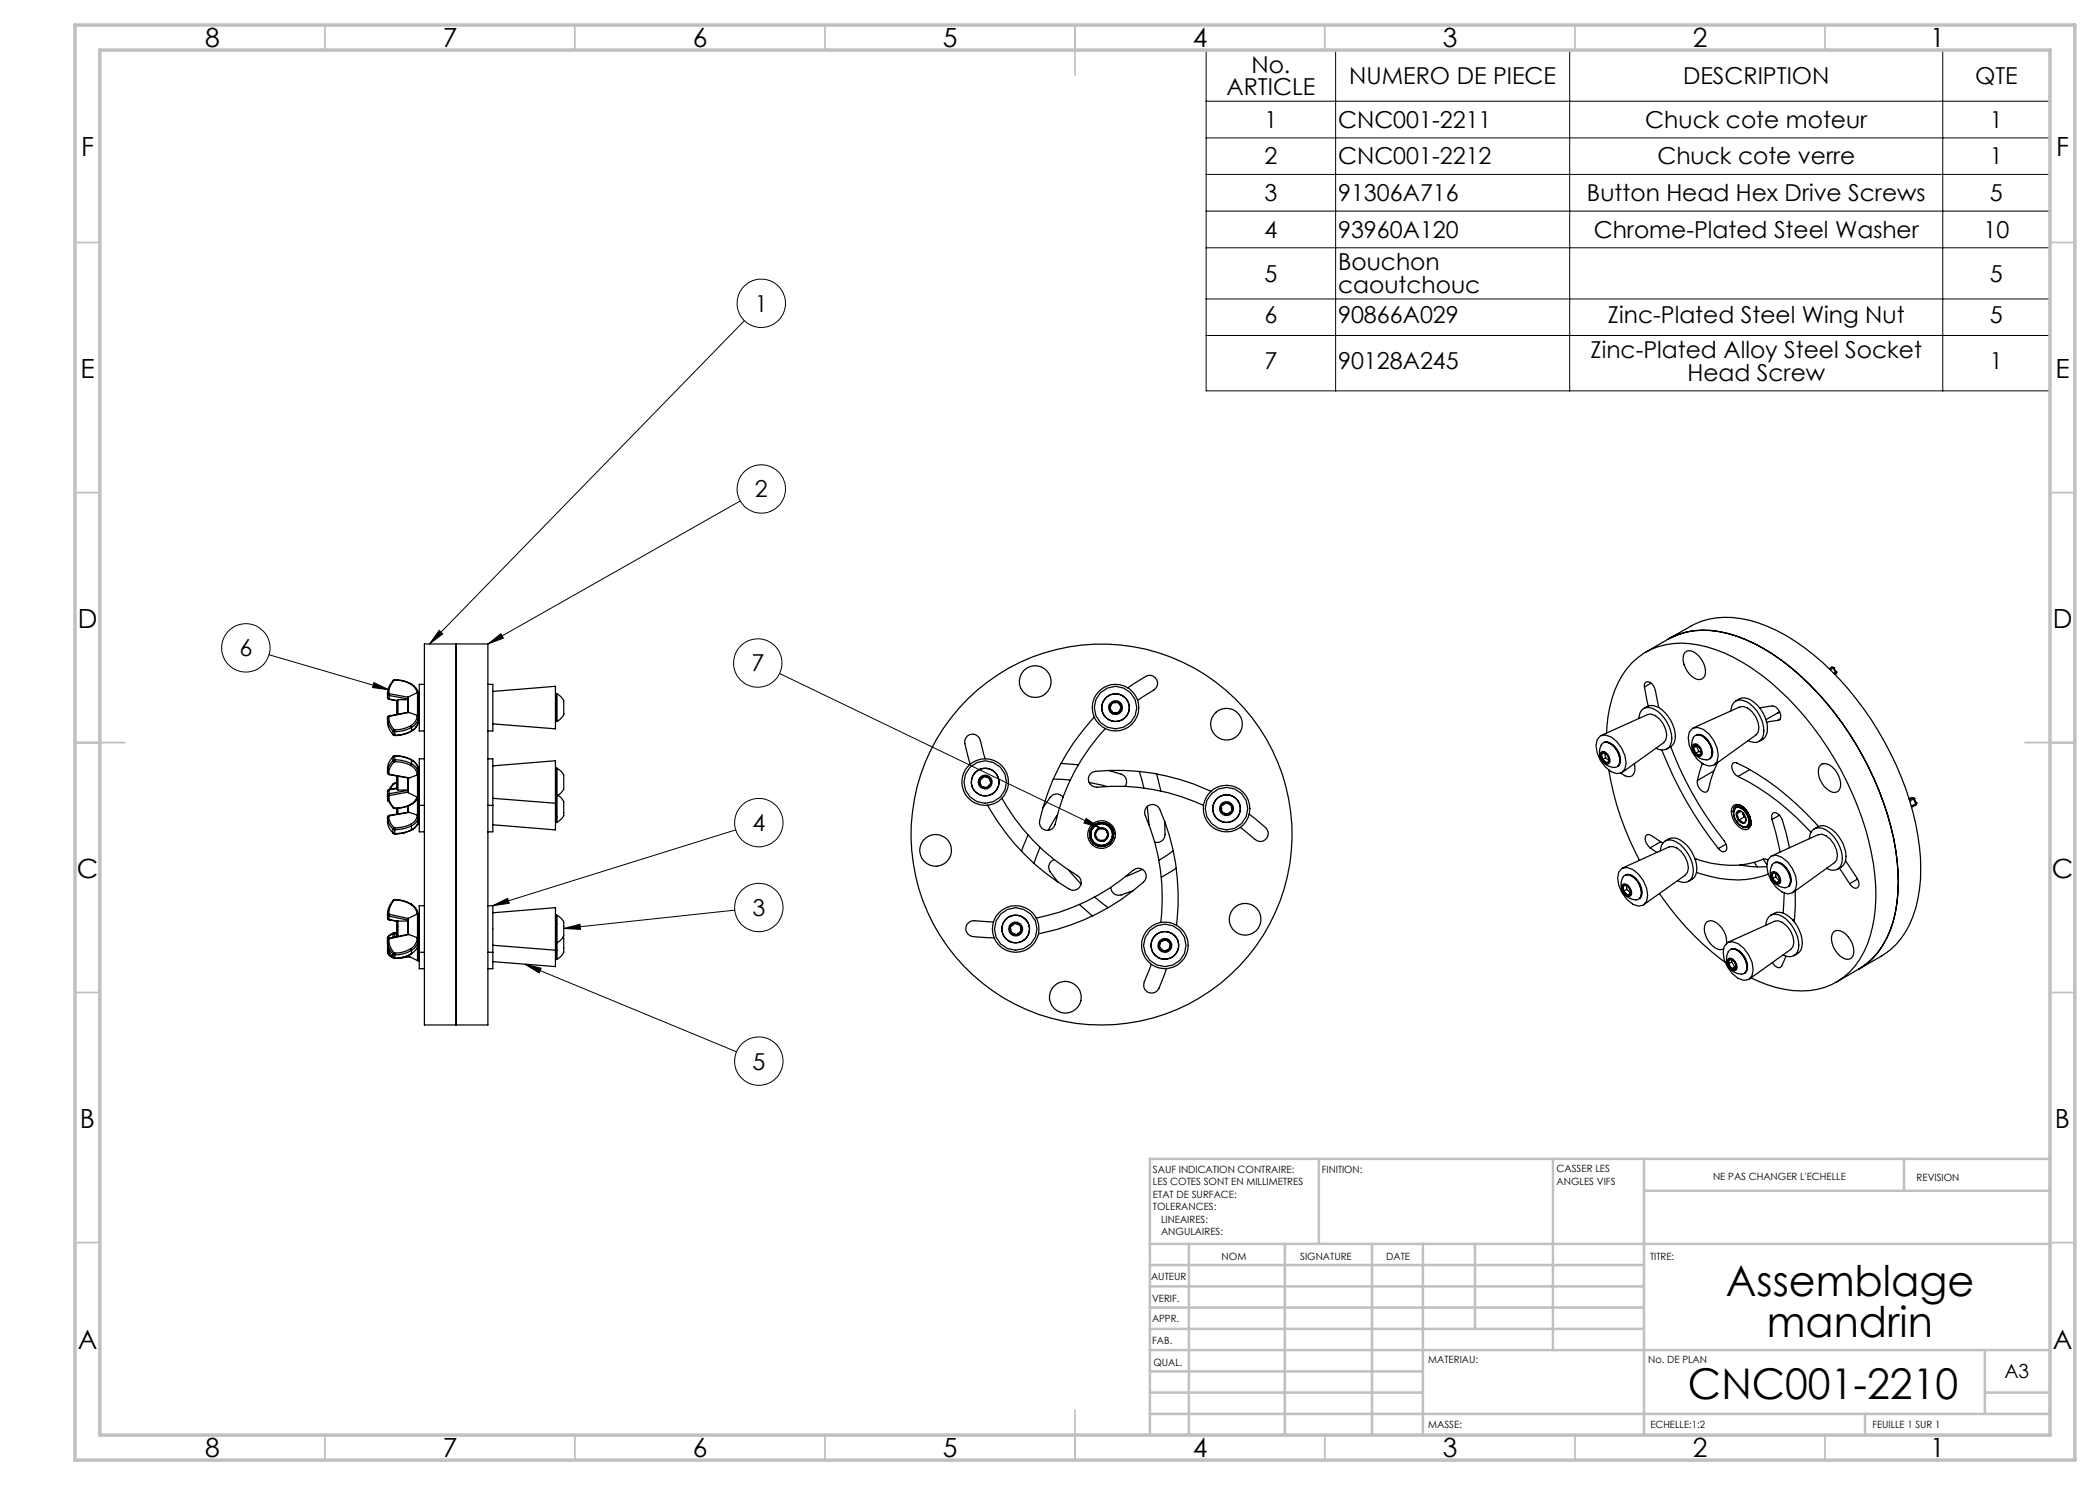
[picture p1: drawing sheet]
<svg xmlns="http://www.w3.org/2000/svg" width="420mm" height="297mm" viewBox="0 0 420 297" stroke-linecap="round" stroke-linejoin="round" font-family="sans-serif">
<g fill="none" stroke="#000" stroke-width=".25">
<path d="M77.5 139.5l.1 .2 .2 .2M77.5 138.8l.3 .3M77.5 139.5l.3 .3M77.5 138.8v.7M77.8 138.6l.1 .1M77.8 138.6l-.3 .2M77.8 139.8v.1M77.8 139.9l1.6 .3M77.8 139.1l3.8 .7M77.8 139.1v.7M77.8 139.8l1.6 .3M77.9 138.7l-.1 .4"/>
<path d="M77.9 138.7l3.7 .7M78.6 136.1a3.8 3.8 0 0 0-1.1 2.7M78.6 136.1h.2M78.8 136.1a3.8 3.8 0 0 0-1 2.5M79 136a6.4 6.4 0 0 1 3.3 .8M79 136l-.4 .1M79 136l-.2 .1M79 136a6.6 6.6 0 0 1 3.2 .8M79 136h.1M79.6 139.9a1.04 1.04 0 0 0-.3 1.1l.1 1.9M79.6 139.9v2.9M79.6 139.9h2"/>
<path d="M81.6 139.4v3.1M81.6 139.4v3M82.2 136.8a2.5 2.5 0 0 1 1.2 1.7M82.3 136.8l.9 .8 .4 .9M82.3 136.8h-.1M83.5 138.5v4.6M83.5 138.5l-1.9 .9M83.7 138.5v6.1M83.7 138.5h-.2M83.7 138.5l.2 .1M84.9 136.9h-1v9.3h1M84.9 128.8h12.7v76.2h-12.7z"/>
<path d="M91.2 128.8v76.2zM97.6 136.9h1v9.3h-1M98.6 138.3l12.5-1v8.5l-12.5-1M111.3 138.7l.1 .1M111.3 138.7v5.6M111.3 138.7l-.1 .1v5.5h.1M111.4 138.8a2.3 2.3 0 0 1 1.3 2.7v.5a2.09 2.09 0 0 1-1.3 2.3M111.4 138.8v5.5M225.6 137.6l3.5-2.3a1.59 1.59 0 0 1 2.2 .6 1.59 1.59 0 0 1-.6 2.1l-3.2 2.1M328.9 137.4l.7 3.8M328.9 137.4l.1-.8a.88 .88 0 0 1 1.3 .1l.4 .5a12.6 12.6 0 0 1 1.1 4.3M330.2 136.6l-1.3 .8"/>
<path d="M333.7 127.8a15.8 15.8 0 0 1 12.1-1.1 39.9 39.9 0 0 1 18 12.1 62.9 62.9 0 0 1 15.4 31.4 31.5 31.5 0 0 1-1.2 16 14.7 14.7 0 0 1-6.2 7.6M333.7 127.8a16 16 0 0 1 13.5-.6 42.6 42.6 0 0 1 17.9 13.2 61.8 61.8 0 0 1 14.3 31.6 28.9 28.9 0 0 1-2 15.5 14.1 14.1 0 0 1-5.6 6.3M333.7 127.8a23 23 0 0 1 9.5-4.2 22.8 22.8 0 0 1 14 3.5 56.5 56.5 0 0 1 20.9 23.6 52.2 52.2 0 0 1 6 25.2 20.8 20.8 0 0 1-4.9 13 26.9 26.9 0 0 1-7.4 4.9M333.7 127.8l-4.5 2.6M336.9 130.6a1.53 1.53 0 0 1 2.4 .1 4.6 4.6 0 0 1 1.7 4.4 1.29 1.29 0 0 1-2.1 .6 4.7 4.7 0 0 1-2.2-4.7zM366.4 133.5h.3M366.4 133.5l-.5 .2M366.4 133.5l.2 .1M366.6 133.6l-.6 .3M366.6 133.6l.5 .9M366.7 133.5h.1M366.7 133.5l-.1 .1"/>
<path d="M366.7 133.5l.6 .9M367.1 134.5v.3M367.1 134.8l-.1 .1M367.1 134.5l-.3 .2M367.2 134.8h-.1M367.2 134.8l-.2 .1M367.3 134.4l-.1 .4M367.3 134.4h.1M367.3 134.4l-.2 .1M77.5 154.5l.1 .3 .2 .1M77.5 143.6a3.8 3.8 0 0 0 1.1 2.6M77.5 143.6a3.9 3.9 0 0 0 1.1 3.3"/>
<path d="M77.5 154.5l.3 .3M77.5 159l.3 .2M77.5 159a3.8 3.8 0 0 0 1.1 2.6M77.5 159.1v1M77.5 159.2h.1M77.5 158.3v.7M77.8 143.4a3.8 3.8 0 0 0 1 2.5M77.8 143.4l-.3 .2M77.8 154.8l.1 .1M77.8 159.2a3.5 3.5 0 0 0 1 2.4M77.8 143.2l-.2 .1-.1 .3M77.8 157.9l-.3 .4"/>
<path d="M77.8 158.7l.1 .4M77.8 158.7l-.3 .3M77.8 158l-.3 .3M77.8 143.2l.1 .1M77.8 157.9v.1M77.8 154.9l3.8 .7M77.8 158v.7M77.9 143.3l-.1 .1M77.9 159.1l-.1 .1M77.9 154.9h-.1M77.9 154.9l3.9 .7M78.6 146.9l.4 .2"/>
<path d="M78.6 146.2l.4 .1M78.6 146.9l.4 .1M78.6 152.1l.2 .3M78.6 152.1a3.7 3.7 0 0 0-1.1 2.4M78.6 151.3a3.7 3.7 0 0 0-1.1 3.2M78.6 146.2v.7M78.6 151.3v.8M78.7 156.7l-.9 1.2M78.7 156.7h.1M78.8 145.9l.2 .1M78.8 145.9l-.2 .3M78.8 152.4a3.5 3.5 0 0 0-1 2.4"/>
<path d="M78.8 156.7l-.8 1.2M79 151.1l-.4 .2M79 151.1a6.9 6.9 0 0 1 3.3 .8M79 156.6l-.3 .1M79 146v.3M79 152l-.4 .1M79 152v.3M79 152.3l-.2 .1M79 152a6.9 6.9 0 0 1 3.3 .8M79 152.3a7.2 7.2 0 0 1 3.2 .8M79 151.2l-.4 .1M79 151.2a6.9 6.9 0 0 1 3.3 .8"/>
<path d="M79 156.7h-.2M79 147v.1M79 151.1v.1M79 156.6v.1M79 156.6h.3M79 146.3v.7M79 151.2v.8M79 156.7h.3M79.3 155.2v1.7a1.04 1.04 0 0 0 .3 1.1M79.3 157.6l-1.5 .3M79.3 157.7l-1.5 .3M79.6 155.3v2.7"/>
<path d="M79.6 158h2M81.6 155.6v2.9M81.6 158.1l-3.8 .6M81.6 158.4l-3.7 .7M81.6 142.4l.2 .1M81.6 142.4l-3.8 .8M81.6 158.5l1.9 1M81.8 142.5l1.6 .6M81.8 155.6h-.2M81.8 142.5l-3.9 .8M82.2 145.1a6.2 6.2 0 0 1-3.2 .9M82.2 145.1l.1 .4"/>
<path d="M82.2 153.1a2.28 2.28 0 0 1 1.2 1.8M82.3 146.3a6.5 6.5 0 0 1-3.3 .8M82.3 151.9l.5 .4 .7 .8M82.3 151.9v.1M82.3 145.5a6.5 6.5 0 0 1-3.3 .8M82.3 146.2a6.5 6.5 0 0 1-3.3 .8M82.3 152.8l-.1 .3M82.3 152.8a1.8 1.8 0 0 1 1.3 2.1h-.2M82.3 152a2.51 2.51 0 0 1 1.4 2.8l-.2 .2M82.3 146.2v.1M82.3 145.5v.7M82.3 152v.8"/>
<path d="M83.4 159.4l-.5 .9-.7 .6M83.4 143.2a2.37 2.37 0 0 1-1.2 1.9M83.4 143.2l.2 .1a2.18 2.18 0 0 1-1.3 2.2M83.4 155l-1.6 .6M83.4 143.1v.1M83.4 154.9v.1M83.4 143.1h.1M83.5 143.1l.2 .2v.8M83.5 155v4.5M83.5 159.6v3.5M83.5 159.5h.2M83.5 155h-.1"/>
<path d="M83.6 159.5l-.5 .8-.8 .6M83.6 153.3h.1M83.6 144.6h.1M83.7 144.1l-.3 1-.3 .5-.8 .7M83.7 144.1a2.52 2.52 0 0 1-1.4 2.1M83.7 153.3v6.2M83.7 159.5v5.3M83.7 153.3l.2 .2M83.9 144.5l-.2 .1M83.9 159.4l-.2 .1M84.9 151.8h-1v9.3M97.6 151.8h1v9.3"/>
<path d="M98.6 153.2l12.5-1.1v8.6l-12.5-1M111.2 159.2v5.3h.1M111.2 159.2h.1M111.3 159.2h.1M111.3 153.6h.1M111.3 144.3h.1M111.3 153.6v5.6M111.3 153.6l-.1 .1v5.5M111.3 159.2v5.3M111.4 153.6l.4 .3a1.79 1.79 0 0 1 .9 2v1a2.08 2.08 0 0 1-1.3 2.3M111.4 153.6v5.6M111.4 159.2v5.3"/>
<path d="M111.5 159.1l.3 .1a2.02 2.02 0 0 1 .9 2.3v.6a2.16 2.16 0 0 1-1.3 2.4M195.9 156.2l.4 1.1M195.9 156.2a1.11 1.11 0 0 0 .4 1.1M196.3 157.3l1.1 .2M196.3 157.3l.6 .2h.5M196.7 155.3l-.8 .9M196.7 155.3a1.03 1.03 0 0 0-.8 .9M196.7 155.3a1.07 1.07 0 0 1 1.1 .3M196.7 155.3l1.1 .3M197 151.8l-.9-3.7a1.58 1.58 0 0 0-1.9-1.2 1.58 1.58 0 0 0-1.2 1.8l1 4.2M197.8 155.6l.4 1.1M197.8 155.6a1.17 1.17 0 0 1 .4 1.1"/>
<path d="M198.2 156.7l-.2 .4-.6 .4M198.2 156.7l-.8 .8M200.4 159.7a42.7 42.7 0 0 0 15.5 15.8 1.59 1.59 0 0 1 0 2 1.59 1.59 0 0 1-2 .3 44.9 44.9 0 0 1-16.4-16.8M210.6 155.8l3.5 .2M212.2 152.7l3.5 .3M212.6 159.5a1.56 1.56 0 0 0-2.6 0l-1.4 2.1M217.8 156.5l3.6 .8M218.9 143.4a43.1 43.1 0 0 0-11 21.3 1.6 1.6 0 0 0 1.5 1.4 1.6 1.6 0 0 0 1.6-1.3 40.5 40.5 0 0 1 10.1-19.1M221.7 154.1l2.5 .7a1.6 1.6 0 0 1 .8 2.5M222 141.6l.6 1M222 141.6a1.07 1.07 0 0 0 .6 1M222.5 140.6a1.15 1.15 0 0 0-.5 1"/>
<path d="M222.5 140.6l-.5 1M223.6 140.5l-1.1 .1M223.6 140.5l-.7-.1-.4 .2M223.6 140.5l.7 1M223.6 140.5l.4 .3 .3 .7M223.7 142.5l-.4 .2-.7-.1M223.7 142.5l-1.1 .1M224.3 141.5l-.3 .7-.3 .3M224.3 141.5l-.6 1M227.9 154.3l.9 3.3M231.3 154.8l.9 3.4M242.2 158.3a42.9 42.9 0 0 0-23.6-3.9 1.6 1.6 0 0 0-.9 1.9 1.6 1.6 0 0 0 1.7 1.1 41.5 41.5 0 0 1 21.3 3.7"/>
<path d="M320.1 147.2l1-.2a5.8 5.8 0 0 1 4.1 5.6l-.2 1.2-.7 .7-.9 .2a5.9 5.9 0 0 1-4.2-5.6l.2-1.2zM320.2 147.1l9.3-4.2a2.96 2.96 0 0 1 3.2 1.9l.5 1.2 .1 1.1-.1 .9-.5 .5M320.3 150.9l-.1 .3 .3 .7M320.3 150.9l.2 1M320.3 150.9l.6-.4 .2 1M320.3 150.4a1.55 1.55 0 0 1 1.7 1.9l-.1 .3a.84 .84 0 0 1-1.3-.3 1.57 1.57 0 0 1-.3-1.9zM320.5 151.9l.4 .5 .4 .2M320.5 151.9l.8 .7M320.8 150.5l.8 .7M320.8 150.5a.39 .39 0 0 0-.5 .4M320.8 150.5l-.5 .4M320.9 148.5l.1-.1a2.56 2.56 0 0 1 2.5 1.6 2.66 2.66 0 0 1 .1 3.2 3.3 3.3 0 0 0-1.1-4.2 1.57 1.57 0 0 0-1.6-.5z"/>
<path d="M321.1 151.5l.7 .6M321.1 151.5l-.6 .4M321.3 146.6a22.4 22.4 0 0 1 4.1-12.9 13.9 13.9 0 0 1 14.2-4.7 33.4 33.4 0 0 1 16.2 9 61.6 61.6 0 0 1 19.2 37 28.1 28.1 0 0 1-2.2 15.4 13.6 13.6 0 0 1-14.2 7.7 23.7 23.7 0 0 1-8.4-2.5M321.6 151.2l.2 .6v.4M321.6 151.2l.2 1M321.8 154a56.6 56.6 0 0 0 6.1 18.1M321.8 152.2a.39 .39 0 0 1-.5 .4M321.8 152.2l-.5 .4M322.8 153.5a1.11 1.11 0 0 0 1.2-1.5 4 4 0 0 0-2.5-3.5 1.54 1.54 0 0 0-1.6 1.8 3.1 3.1 0 0 0 2.9 3.2M326.8 152.7a1.87 1.87 0 0 1-.8 2.6 2.34 2.34 0 0 1-1.8-.7M327.8 143.7a1.97 1.97 0 0 1 1-2 1.97 1.97 0 0 1 2.2 .3 7.1 7.1 0 0 1 3.3 6.4 1.92 1.92 0 0 1-3.1 1.2M328.7 141.7a2.71 2.71 0 0 1 3.7 .3 7 7 0 0 1 2.6 6 2.28 2.28 0 0 1-1.6 1.8"/>
<path d="M332.4 150a76.2 76.2 0 0 0 11.3 19.7M332.8 148.5l-8.4 6M334.2 149.4a72 72 0 0 0 10.9 19.2 1.11 1.11 0 0 1-.3 1.8l-.4-.1-.7-.6M338.5 145.7l1-.2a5.6 5.6 0 0 1 3.9 4.1l.2 1.5-.2 1.2-.6 .7-1 .2a5.6 5.6 0 0 1-3.9-4.1l-.3-1.5 .3-1.2zM338.7 149.6l.1 .6 .3 .5M338.7 149.6l.4 1.1M338.7 148.8a1.61 1.61 0 0 1 1.7 2l-.1 .3a1.23 1.23 0 0 1-1.7-1.2l-.1-.8zM339 147.1a1.73 1.73 0 0 1 2.3 .9 3.4 3.4 0 0 1 .9 3.5l-.3 .3a2.87 2.87 0 0 1-3.5-3.6l.3-.7zM339 149a.46 .46 0 0 0-.3 .6M339 149h.3l.5 .4M339 149l.8 .4M339 149l-.3 .6"/>
<path d="M339.1 150.7l.5 .4h.3M339.1 150.7l.8 .4M339.3 147a1.86 1.86 0 0 1 2.2 .8 3.5 3.5 0 0 1 .8 3.6l-.3 .3a2.7 2.7 0 0 0-.2-3.2 2.43 2.43 0 0 0-2.5-1.5zM339.3 149.3l.5 1M339.3 149.3l-.6 .3M339.4 149.1l-.1 .2M339.8 150.3l.5 .2M339.8 150.3l-.7 .4M339.8 149.4l.3 .5 .2 .5M339.8 149.4l.5 1M340.3 150.4a.48 .48 0 0 1-.4 .7M340.3 150.4l-.4 .7"/>
<path d="M340.5 152.6l-1 3.5M342.8 154.2l-3.3 1.9M343.5 152.5l-.7 1.6-1.3 4.2a.96 .96 0 0 1-1.4-.3 2.15 2.15 0 0 1-.6-1.9M346.2 142.2a1.91 1.91 0 0 1 2.6-2 6.8 6.8 0 0 1 3.9 6.7 1.89 1.89 0 0 1-3.1 1.2M347.2 140.2a2.67 2.67 0 0 1 3.6 .3 6.9 6.9 0 0 1 2.6 5.9 2.28 2.28 0 0 1-1.6 1.9M347.6 155.3a2.22 2.22 0 0 1-1.1-2.5l.2-.2 .3-.1a49.4 49.4 0 0 1 16.7 12.8M347.6 155.3a48.2 48.2 0 0 1 14.6 11.2M347.9 141.4l-9.3 4.2M348 141.4l.6-.1a4.4 4.4 0 0 1 3 5.2l-.4 .5M350 153.9l-2.4 1.4M351.2 147l-8.3 6M351.9 141.6l2.6-.4a2.14 2.14 0 0 1 1.6 2.5l-.5 .4"/>
<path d="M355.6 144.1l-2.3 .4M355.9 142.4l-2.7 1.5M356 142.4l-.5 .2M356 143.9l-.4 .2M364.1 153.1a1.62 1.62 0 0 1 2.3 .3 4.6 4.6 0 0 1 1.6 4.3 1.28 1.28 0 0 1-2.1 .5 4.5 4.5 0 0 1-2.1-4.7zM382.4 159.6l-.5 .3M382.4 159.6l.3 .2M382.5 159.6l.3 .1M382.5 159.6l-.7 .1 1-.1M382.5 159.6h-.1M382.7 159.8l-.7 .4M382.7 159.8l.5 .9"/>
<path d="M382.8 159.7h.1M382.8 159.7l-.1 .1M382.8 159.7l.5 .9M77.5 160.1l.3 .2M77.5 163.5a3.4 3.4 0 0 0 1.1 2.3M77.5 163.4v.1M77.5 163.5a3.4 3.4 0 0 0 1.1 3.1M77.5 160.1l.3 .1M77.8 163.3a3.4 3.4 0 0 0 1 2.2M77.8 163.3l-.3 .1M77.8 163.1l-.3 .3M77.8 163.1h.1"/>
<path d="M77.8 163.1l.1 .1M77.9 163.2l-.1 .1M78.6 166.6l.4 .2M78.6 165.8l.4 .1M78.6 166.6l.4 .1M78.6 165.8v.8M78.6 161.6l.4 .1M78.6 161.6h.2M78.8 161.6h.2M78.8 165.5l.2 .1M78.8 165.5l-.2 .3M79 179.9a6.9 6.9 0 0 1 3.3 .9"/>
<path d="M79 179.9l-.4 .2M79 165.6v.3M79 166.8h.1M79 179.9v.1M79 161.6v.1M79 166.7v.1M79 165.9v.8M79.3 161.7v1.1M79.6 161.7v1.1M81.6 161.2v1.3M81.6 162.5h.2M81.6 162.5l-3.8 .6"/>
<path d="M81.8 162.5l1.6 .5M81.8 162.5l-3.9 .7M82.2 160.9a7.2 7.2 0 0 1-3.2 .7M82.2 164.8a7.2 7.2 0 0 1-3.2 .8M82.2 164.8l.1 .4M82.2 160.9h.1M82.3 160.9a7.2 7.2 0 0 1-3.3 .8M82.3 166l-1.5 .6-1.8 .2M82.3 165.2a7.5 7.5 0 0 1-3.3 .7M82.3 165.9a7.5 7.5 0 0 1-3.3 .8M82.3 165.9v.1M82.3 165.2v.7"/>
<path d="M83.4 163.1a2.18 2.18 0 0 1-1.2 1.7M83.4 163.1l.2 .1a1.98 1.98 0 0 1-1.3 2M83.4 163v.1M83.4 163l.1 .1M83.5 163.1l.2 .1v.9a2.14 2.14 0 0 1-1.4 1.8M83.5 164.8h.2M83.6 164.6a2.23 2.23 0 0 1-1.3 1.4M83.9 161.1v5.3h1M83.9 164.7l-.2 .1M83.9 161.1h1M97.6 161.1h1M98.6 161.1v5.3h-1"/>
<path d="M111.1 160.8v5.2l-12.5-1M111.3 164.5h.1M205.6 167l-1.3 3.2M208 169.5l-1.2 3.2M210.8 171.9a1.57 1.57 0 0 0-.8 2.5l1.6 2.1M211.5 162.9l-1.9 3.2M213.8 174.1l2.4 2.7M217.9 167.1l.1 .1M217.9 167v.1M217.9 166.9v.1M217.9 166.8v.1M217.9 166.6v.2"/>
<path d="M217.9 166.8h.1M217.9 167.1v.1M217.9 167.1h.1M217.9 167.2h.1M217.9 166.9h.1M217.9 167h.1M217.9 166.5l.1 .1M217.9 167.3l.1 .1M217.9 167.2v.1M217.9 166.5v.1M217.9 166.6h.1M218 167.2v.2"/>
<path d="M218 166.6l-.1 .2M218 166.4l-.1 .1M218 167.2l-.1 .1M218 167.4h.1M218 167.4v.1M218 166.4h.1M218 167.2h.1M218 166.6h.1M218 167.5l.1 .1M218 166.4v.2M218 166.3v.1M218 167.5v.1"/>
<path d="M218 167.6h.1M218 167.5h.1M218 167.6l.1 .1M218 166.3h.1M218.1 167.6h.1M218.1 166.3l-.1 .1M218.1 166.2h.1M218.1 167.7v.1M218.1 166.2l-.1 .1M218.1 167.7h.1M218.1 166.2v.1M218.1 166v.2"/>
<path d="M218.1 167.8h.1M218.1 167.8v.1M218.1 167.9l.1 .1M218.1 165.9l.1 .1M218.1 165.9v.1M218.1 167.6v.1M218.2 167.8v.2M218.2 166h-.1M218.2 167.8l-.1 .1M218.2 165.9h-.1M218.2 165.9h.1M218.2 166h.1"/>
<path d="M218.2 168h.1M218.2 165.9v.1M218.2 168v.1M218.2 168l.1 .1M218.2 168.1l.1 .1M218.2 165.8h.1M218.2 165.8v.1M218.3 165.8l-.1 .1M218.3 165.7l-.1 .1M218.3 165.7h.1M218.3 168.2h.1M218.3 168.1l.1 .1"/>
<path d="M218.3 168.1v.1M218.3 168.2l.1 .1M218.3 165.6h.1M218.3 165.6v.1M218.4 165.6l-.1 .1M218.4 168.3l.1 .1M218.4 165.5l-.1 .1M218.4 165.5h.1M218.4 168.3h.1M218.4 165.4h.1M218.4 165.4v.1M218.5 168.4v.1"/>
<path d="M218.5 165.4l-.1 .1M218.5 165.3l-.1 .1M218.5 168.5l.1 .1M218.5 165.3h.1M218.5 168.5h.1M218.5 165.3v.1M218.6 168.6h.1M218.6 165.3h.1M218.6 165.3h-.1M218.6 168.5l.1 .1M218.6 168.5h.1M218.6 168.5v.1"/>
<path d="M218.7 165.2l-.1 .1M218.7 165.2h.1M218.7 168.6h.1M218.7 168.6l.1 .1M218.7 165.1h.1M218.7 165.1v.1M218.8 168.7l.1 .1M218.8 165.2h-.1M218.8 168.7h.1M218.8 165.1v.1M218.8 165.1h.1M218.8 168.8h.1"/>
<path d="M218.8 165.1h-.1M218.9 168.8h.1M218.9 168.8l.1 .1M218.9 165h.1M218.9 165l-.1 .1M218.9 165v.1M218.9 166.9a1.54 1.54 0 0 0 .7 1.2M218.9 166.9l.7 1.2M218.9 179.4l2.7 2.1M219 164.9l-.1 .1M219 164.9v.1M219 168.9h.1"/>
<path d="M219 165h-.1M219.1 168.9l.1 .1M219.1 164.9l-.1 .1M219.1 164.9h.1M219.1 164.9h-.1M219.1 164.8v.1M219.1 164.8h.1M219.2 164.8l-.1 .1M219.2 169h.1M219.2 164.8h.1M219.3 169l.1 .1M219.3 164.8h-.1"/>
<path d="M219.3 164.8h.1M219.3 164.8h-.2M219.3 169h.1M219.4 164.7l-.1 .1M219.4 169.1h.1M219.4 164.7h.1M219.5 169.1l.1 .1M219.5 169.1h.1M219.5 164.7h-.1M219.5 164.7h.1M219.6 168.1a1.43 1.43 0 0 0 1.3 0M219.6 168.1h1.3"/>
<path d="M219.6 169.2h.1M219.6 164.7h-.2M219.6 164.7h.1M219.6 169.2h.2M219.6 164.6h.1M219.6 164.6l-.1 .1M219.7 165.7a1.31 1.31 0 0 1 1.4 0M219.7 165.7h1.4M219.7 165.7a1.4 1.4 0 0 0-.8 1.2M219.7 165.7l-.8 1.2M219.7 164.6h-.1M219.7 164.6h.1"/>
<path d="M219.7 169.2l.2 .1M219.8 169.2h.1M219.8 164.6h.1M219.8 169.2h-.1M219.9 169.2h.1M219.9 164.6h.1M219.9 169.3h.1M219.9 169.2v.1M219.9 164.6h-.2M219.9 164.6h-.1M220 169.2l.1 .1M220 164.6h-.1"/>
<path d="M220 164.6h.1M220 169.2v.1M220 169.3h.1M220 164.6h.2M220.1 169.3h.1M220.1 164.5h.1M220.1 164.5l-.1 .1M220.1 164.5l.1 .1M220.2 169.3h.1M220.2 164.6h.1M220.2 164.6h.2M220.2 164.5h.1"/>
<path d="M220.2 164.5v.1M220.3 169.3h.1M220.3 164.5h.2M220.3 164.5l.1 .1M220.4 164.6h.1M220.4 169.3h.1M220.5 164.6h.1M220.5 169.3h.1M220.5 164.5v.1M220.6 164.6h.1M220.6 164.5v.1M220.6 164.5l.1 .1"/>
<path d="M220.6 169.3h-.1M220.6 169.3h.1M220.7 164.6h.1M220.7 169.2h.1M220.7 169.2l-.1 .1M220.7 169.2v.1M220.7 169.3h.1M220.8 164.6h.1M220.8 169.2h.1M220.8 169.2v.1M220.9 164.6h.1M220.9 169.2l-.1 .1"/>
<path d="M220.9 169.2h.1M221 164.7h.1M221 169.2h.1M221 169.2h-.1M221 164.6h.1M221.1 165.7a1.32 1.32 0 0 1 .6 1.3M221.1 165.7l.6 1.3M221.1 164.7h.1M221.1 169.2h.1M221.1 164.6l.1 .1M221.1 164.6v.1M221.1 169.2h-.1"/>
<path d="M221.2 164.7h.1M221.2 169.1h.1M221.2 169.1l-.1 .1M221.3 164.7l.1 .1M221.3 164.7h.1M221.3 169.1h.1M221.3 169.1h-.1M221.4 164.8h.1M221.4 169h.1M221.4 169l-.1 .1M221.4 164.8l.1 .1M221.5 169h-.1"/>
<path d="M221.5 164.9l.1 .1M221.5 168.9l-.1 .1M221.5 168.9v.1M221.5 168.9h.1M221.5 164.9h.1M221.6 168.8l-.1 .1M221.6 165h.1M221.6 168.8v.1M221.6 168.9h.1M221.6 164.9l.1 .1M221.6 164.9v.1M221.7 168.9h-.2"/>
<path d="M221.7 167a1.4 1.4 0 0 1-.8 1.1M221.7 167l-.8 1.1M221.7 165.1h.1M221.7 168.8l-.1 .1M221.7 168.8v.1M221.7 168.8h.1M221.7 165l.1 .1M221.7 165v.1M221.7 165h.1M221.8 165.1h.1M221.8 168.8h-.1M221.8 168.8h.1"/>
<path d="M221.9 165.2h.1M221.9 168.7l-.1 .1M221.9 165.1h.1M221.9 168.7h.1M221.9 165.1l.1 .1M221.9 165.2l.1 .1M221.9 168.6v.1M221.9 168.6h.1M222 165.2v.1M222 168.6l-.1 .1M222 165.2h-.1M222 165.3h.1"/>
<path d="M222 168.5h.1M222 168.5l-.1 .1M222 168.6h.1M222 168.5v.1M222.1 165.3v.1M222.1 165.3h.1M222.1 168.5h.1M222.1 165.3l.1 .1M222.1 168.5l-.1 .1M222.1 165.4l.1 .1M222.1 168.4v.1M222.1 168.4h.1"/>
<path d="M222.1 177.5a1.62 1.62 0 0 0 2.1 1.5l2.5-.9M222.2 168.3l-.1 .1M222.2 168.4l-.1 .1M222.2 165.4h-.1M222.2 165.4v.1M222.2 165.5h.1M222.2 168.3h.1M222.2 165.5l.1 .1M222.3 168.3l-.1 .1M222.3 165.6v.1M222.3 168.1v.1M222.3 168.2l-.1 .1"/>
<path d="M222.3 165.6h.1M222.3 168.2v.1M222.3 168.2h.1M222.3 165.6l.1 .1M222.3 168.1h.1M222.3 165.7l.1 .1M222.3 165.7h.1M222.4 165.7v.1M222.4 168.1l-.1 .1M222.4 165.8h.1M222.4 168l-.1 .1M222.4 168.1h.1"/>
<path d="M222.4 168v.1M222.4 165.8l.1 .2M222.5 167.8h.1M222.4 168h.1M222.5 166h.1M222.5 167.8l-.1 .2M222.5 165.8v.1M222.5 168l-.1 .1M222.5 166v.2M222.5 167.8v.2M222.5 165.9v.1M222.5 166.2h.1"/>
<path d="M222.5 167.6h.1M222.5 167.6v.2M222.5 167.6l.1 .1M222.5 166l.1 .2M222.6 166.2v.2M222.6 167.7l-.1 .1M222.6 166.2h.1M222.6 166.4h.1M222.6 166.6h.1M222.6 167.5v.1M222.6 166.2v.1M222.6 167.5h.1"/>
<path d="M222.6 167.6v.1M222.6 166.4v.1M222.6 166.6l.1 .2M222.6 167h.1M222.6 167.2v.2M222.6 167.4v.1M222.6 166.3v.1M222.6 167.2h.1M222.6 166.4l.1 .1M222.6 166.5v.1M222.6 166.8h.1M222.6 167.4h.1"/>
<path d="M222.6 166.5h.1M222.7 166.8h-.1M222.7 166.8v.2M222.7 167l-.1 .2M222.7 167.2h-.1M222.7 167h.1M222.7 166.8v.1M222.7 166.6v.2M222.7 166.8h.1M222.7 167.2l-.1 .2M222.7 167.1v.1M222.7 167v.1"/>
<path d="M222.7 166.5v.1M222.7 167.2h.1M222.7 166.9v.1M228.5 173.9l-3.4 1.4M229.4 161.3l.4 3.7M232.9 164.3l.1 2.6a1.58 1.58 0 0 1-2.1 1.5M234.6 170.2l-2.8 1.9M235.2 173.6l-2.9 1.9M244.3 161.2a1.15 1.15 0 0 0 .1 1.2M244.3 161.2l.1 1.2M244.4 162.4l1 .5M244.4 162.4a1.15 1.15 0 0 0 1 .5"/>
<path d="M245.2 160.6l1 .5M245.2 160.6a1.06 1.06 0 0 1 1 .5M245.2 160.6l-.9 .6M245.2 160.6l-.4 .1-.5 .5M246.2 161.1l.1 1.1M246.2 161.1a1.1 1.1 0 0 1 .1 1.1M246.3 162.2l-.9 .7M246.3 162.2a1.19 1.19 0 0 1-.9 .7M249.8 162.8l3.3 2.7a1.59 1.59 0 0 1 .1 2.3 1.59 1.59 0 0 1-2.2 .1l-2.9-2.4M324.4 173.7l1-.2a5.8 5.8 0 0 1 4.1 5.6l-.2 1.2-.7 .7-.9 .2a5.9 5.9 0 0 1-4.2-5.6l.2-1.2zM324.6 177.2l-.1 .4 .2 .7M324.6 177.2l.1 1.1"/>
<path d="M324.6 176.8a1.61 1.61 0 0 1 1.7 2l-.1 .3a.83 .83 0 0 1-1.3-.3 1.51 1.51 0 0 1-.3-2zM324.7 178.3l.8 .7M324.8 175.2a1.4 1.4 0 0 1 1.8 .2 4 4 0 0 1 1.6 3.9l-.3 .4a2.53 2.53 0 0 1-3.3-1.3 2.93 2.93 0 0 1 .2-3.2zM325.2 175a2.19 2.19 0 0 1 2.4 1.2 2.84 2.84 0 0 1 .4 3.4l-.1 .1a3.1 3.1 0 0 0-.8-3.9 2.08 2.08 0 0 0-1.9-.8zM325.2 177l.6 .4 .2 .4M325.2 177h-.4l-.2 .2M325.2 177l.8 .8M325.2 177l-.6 .2M325.3 177.1l.1 .8M325.4 177.9l.7 .7-.6 .4M325.4 177.9l-.7 .4M326 177.8l.1 1"/>
<path d="M326.1 178.8l-.2 .2h-.4M326.1 178.8l-.6 .2M330 169.6l1.4 .9M331.9 178.7a55.7 55.7 0 0 0 13.2 13.8M332.1 170.2a1.97 1.97 0 0 1 1-2 1.97 1.97 0 0 1 2.3 .2 7 7 0 0 1 3.2 6.5 1.92 1.92 0 0 1-3.1 1.2M332.1 168.3l-2.1 1.3M332.6 168.6l-2.3-1.5-.8-.2a1.13 1.13 0 0 0-.1 1.9l.6 .8M333 168.2a2.71 2.71 0 0 1 3.7 .3 7 7 0 0 1 2.6 5.9 2.28 2.28 0 0 1-1.6 1.9M333.8 169.4a2.85 2.85 0 0 1 3.2 1.9l.5 1.2 .2 1.1-.2 .9-.5 .5M333.8 169.4l-9.3 4.2M337.1 175l-8.3 5.9M339 171.7a18.8 18.8 0 0 0 13.7 .1"/>
<path d="M339.3 171.8l-.2 .1M339.3 174.5a21 21 0 0 0 14.4 .3M345.2 168.8l-1.5 .9M346.7 162.3v.2M346.7 162.3h.1M346.7 162.2v.1M346.7 162.2h.1M346.7 162v.2M346.7 162v.1M346.7 162h.1M346.7 161.9v.1M346.7 161.9h.1"/>
<path d="M346.8 161.8h.1M346.8 161a2.36 2.36 0 0 1 2.8 1.5 2.52 2.52 0 0 1 .1 3.3 1.83 1.83 0 0 1-2.4-.9 3.4 3.4 0 0 1-.8-3.5zM346.8 161.8l-.1 .2M346.8 161.7v.1M346.9 161.6l-.1 .1M346.9 161.6v.1M346.9 161.6h.1M346.9 161.5v.2M346.9 161.5v.1M346.9 161.5l-.1 .2M347 161.5l-.1 .1M347 161.5h.1"/>
<path d="M347 161.5h-.1M347 161.4v.1M347 161.4h.1M347.1 161.5a1.99 1.99 0 0 1 2.3 1.4 2.21 2.21 0 0 1 0 2.4 1.99 1.99 0 0 1-2.3-1.4 2.21 2.21 0 0 1 0-2.4zM347.1 161.4h-.1M347.1 161.3l-.1 .2M347.1 161.3v.1M347.2 161.5a2.23 2.23 0 0 1 2.3 1.7 1.61 1.61 0 0 1-.4 2.1 2.62 2.62 0 0 1-2.4-2.6l.2-.9zM347.2 161.3h-.1M347.2 161.3h.1M347.3 162.8v.5l.4 .8M347.3 162.8l.3 .6 .1 .7"/>
<path d="M347.3 161.2l-.1 .1M347.3 161.3h.1M347.3 161.2v.1M347.3 161.2h.1M347.4 161.2h.1M347.4 161.2h-.1M347.4 161.2l.4-.2-.3 .2M347.4 161.2v.1M347.5 161.2h-.1M347.5 161.2l-.1 .1M347.5 161.1h.1M347.5 161.1v.1"/>
<path d="M347.5 161.1l.4-.1-.3 .1M347.6 161.2h-.1M347.6 161.2v.1M347.6 161.2h.1M347.6 161.1v.1M347.6 161.1h.1M347.7 161.2v.1M347.7 164.1l.4 .3 .6 .3M347.7 161.1v.1M347.7 164.1l.7 .2 .3 .4M347.7 161.2h.1M347.8 161.1v.1"/>
<path d="M347.8 162.2a.56 .56 0 0 0-.5 .6M347.8 162.2a1.88 1.88 0 0 1 1.4 1.8M347.8 161.1l-.1 .1M347.8 162.2l-.5 .6M347.8 160.9l-.6 .4M347.8 160.9l-.5 .3M347.8 162.2l.4 .1M347.8 161.2v.1M347.8 161.2h.1M347.9 161.2l-.1 .1M347.9 161.2v.1M347.9 161.2h.1"/>
<path d="M347.9 161l-.3 .1M347.9 161.3h.1M347.9 161l-.2 .1M348 161.2l-.1 .1M348 173a19.4 19.4 0 0 0 5.4 .3M348 161l-.2 .1M348 161.3h-.1M348 161.3h.1M348.1 161.2v.1M348.1 161.2l-.1 .1M348.1 161l-.3 .2M348.1 161.3v.1"/>
<path d="M348.1 161.1l-.2 .1M348.1 161.4h.1M348.1 161.3h.1M348.2 161.3v.1M348.2 161.3l-.1 .1M348.2 161.1l-.2 .1M348.2 162.3l-.9 .5M348.2 161.3h.1M348.2 161.3l.1-.1-.2 .2M348.2 161.4h.1M348.2 161.1l-.1 .1M348.3 165.2l.2 .2"/>
<path d="M348.3 161.3l-.1 .1M348.3 161.2l-.2 .1M348.3 161.4h.1M348.4 161.5h.1M348.4 165.3h.1M348.4 161.4v.1M348.4 161.4h.1M348.4 161.3h-.1M348.4 161.5h.2zM348.4 161.3l-.2 .1M348.5 161.6h.1M348.5 165.4h.1"/>
<path d="M348.5 161.3l-.1 .1M348.5 162.5l.1 .3M348.6 161.6h.1M348.6 165.4h.1M348.6 161.4l-.2 .1M348.6 162.8l.5 .8-.3-.2M348.6 165.4l.2 .1M348.6 162.8l.2 .6M348.7 161.7h.1M348.7 165.4h.1M348.7 161.5v.1M348.7 161.5l-.1 .1"/>
<path d="M348.7 161.4l-.2 .2M348.7 161.6v.1M348.7 161.5l-.2 .1M348.7 161.7l.1 .1M348.7 161.6h.1M348.7 161.5h.1M348.8 165.4h.1M348.8 165.4h-.1M348.8 161.8h.1M348.8 161.7h.1M348.8 161.7h-.1M348.8 161.6h-.1"/>
<path d="M348.8 165.4l.1 .1M348.8 163.4l-1.1 .7M348.9 161.8l.1 .1M348.9 165.5h.1M348.9 161.7l-.1 .1M348.9 165.4h.1M348.9 165.5h.5M348.9 162h.1M348.9 161.8h.1M348.9 165.4h-.1M348.9 161.7h.1M349 161.7l-.1 .1"/>
<path d="M349 161.9l-.1 .1M349 161.7l-.2 .1M349 162l.1 .1M349 165.5h.1M349 161.9h.1M349 161.8v.1M349.1 162.1h.1M349.1 165.5h.1M349.1 161.9v.1M349.1 161.9l-.1 .1M349.1 161.9l-.2 .1M349.1 161.9h.1"/>
<path d="M349.1 162v.1M349.2 162.1v.1l-.1-.1M349.2 162.3h.1M349.2 162.1h-.1M349.2 165.4v.1M349.2 164a.62 .62 0 0 1-.5 .7M349.2 164l-.5 .7M349.2 165.5h.1M349.2 165.4l.1 .1M349.3 162.3v.1M349.3 165.5h.1M349.3 162.1l-.1 .1"/>
<path d="M349.3 162.4v.1M349.3 165.4h.1M349.3 162.2l.1 .1M349.3 162.2v.1M349.3 162.5h.1M349.3 162.4h.1M349.3 162.2l-.1 .1M349.4 165.4l-.1 .1M349.4 165.4h.1M349.4 162.5h.1M349.4 162.3l-.1 .1M349.4 162.6h.2"/>
<path d="M349.4 162.4l.1 .1M349.4 162.4v.1M349.5 165.4h-.1M349.5 165.4h.1M349.5 162.5l-.1 .1M349.5 162.4h-.1M349.5 162.4l-.2 .1M349.5 165.3h.1M349.5 162.5h.1M349.5 165.4h-.2M349.5 162.7v.1M349.5 162.8h.1"/>
<path d="M349.5 165.3l.1 .1M349.6 165.4h-.1M349.6 165.4h.1M349.6 162.7h-.1M349.6 162.7l-.1-.1 .1 .1M349.6 162.8v.1M349.6 162.9v.1M349.6 162.7h.1M349.6 165.3h.1M349.6 165.2v.1M349.6 162.8l.1 .1M349.6 162.8h.1"/>
<path d="M349.6 162.9h.1M349.6 163h.1M349.6 165.2l.1 .1M349.7 162.7l-.1 .1M349.7 162.7l-.2 .1M349.7 163.1v.1M349.7 165.3h.1M349.7 162.9h-.1M349.7 165.2h.1M349.7 163.2h.1M349.7 162.9v.2v-.1M349.7 165.2v.1"/>
<path d="M349.7 162.9v.1M349.7 162.9l-.1 .1M349.8 163.2v.1M349.8 163.3h.1M349.8 165.1h.1M349.8 165.2h-.1M349.8 165.2h.1M349.8 163.3l.1-.1-.1 .1M349.8 163.5h.1M349.8 165.1v.1M349.8 163.1v.1M349.8 163l-.1 .1"/>
<path d="M349.8 163.1h.1M349.8 163.3l.1 .1M349.8 165h.1M349.8 163.1l-.1 .1M349.9 163.5v.2M349.9 163.7h.1M349.9 165h-.1M349.9 165l-.1 .1M349.9 163.3v.1M349.9 163.4h.1M349.9 165h.1M349.9 164.8h.1"/>
<path d="M349.9 163.4l-.1 .1M349.9 165.1l.3-.2-.4 .2M350 164.1h.1M350 164.6h.1M349.9 164.8v.2M349.9 165v.1M349.9 163.9h.1M349.9 164.7h.1M349.9 163.2h-.1M350 163.7v.1M350 163.8l-.1 .1M350 164.7v.1"/>
<path d="M350 164.8h-.1M350 163.5v.1M350 163.5h-.1M350 163.7h.1M350 164.9l-.1 .1M350 164.2h.1M350 164.4h.1M350 164.5h.1M350 163.3h-.1M350 163.9v.1M350 164.1v.1M350 164.6v.1"/>
<path d="M350 164.7h-.1M350 164.8v.1M350 163.6l-.1 .1M350 163.9h.1M350 164.8h.1M350 164h.1M350 163.4l-.2 .1M350 164.2v.2M350 164.4v.1M350 163.9l.1 .1M350 163.8h.1M350 164.7h.1"/>
<path d="M350 164.7h.2l-.2 .1M350 163.5h.1M350.1 164.6h-.1M350.1 164.4v.1M350.1 164.2v.1M350.1 164.1h.1M350.1 164h-.1M350.1 164.1l-.1 .1M350.1 164.3l-.1 .1M350.1 164.5h-.1M350.1 164.5l.1-.1-.2 .2M350.1 164.3h.1l-.2 .1"/>
<path d="M350.1 164l-.1 .1M350.1 163.7h-.1M350.1 163.9h-.1M350.1 163.8h-.1M350.1 163.8l-.2 .1M350.1 165.1l-.5 .3M350.1 165.1l-.4 .2M350.1 165l-.4 .3M350.1 165l-.4 .2M350.1 164v.1M350.2 165l-.4 .2M350.2 164.8l-.3 .2"/>
<path d="M350.2 164.8l-.2 .1M350.2 164.2h-.1M350.2 164.1h-.1M350.2 164.1l-.2 .1M350.2 164.7l-.2 .1M350.2 164.6h-.2M350.2 164.5l-.1 .1M350.2 164.4h-.1M350.8 172.5l.6 .9M352.6 171.8l.8 1.1M352.7 171.8h.3l.6 .2M354.2 171.2l1-.2a5.9 5.9 0 0 1 3.9 6.8l-.6 .8-1 .2a5.9 5.9 0 0 1-4.2-5.6l.3-1.2z"/>
<path d="M354.3 174.6a.82 .82 0 0 1 1.3 .2 1.68 1.68 0 0 1 .3 1.9 1.44 1.44 0 0 1-1.7-1.4zM354.4 163.9a.98 .98 0 0 1 .4-1.4 1.92 1.92 0 0 1 1.7 1.5l1.4 5.5M354.4 163.9l1.6 6.5M354.4 174.8v.5l.1 .5M354.4 174.8l.1 1M354.5 175.8l.7 .8M354.6 172.7a2.22 2.22 0 0 1 2.8 1.3 2.68 2.68 0 0 1 .2 3.3 2.71 2.71 0 0 1-3.4-2 2.91 2.91 0 0 1 .4-2.6zM355 172.5a1.82 1.82 0 0 1 2.1 .9 3.5 3.5 0 0 1 1 3.5l-.3 .4a3.5 3.5 0 0 0-1.8-4.7l-.5-.1zM355.1 174.6h-.4l-.3 .2M355.1 174.6l.3 .2 .4 .6M355.1 174.6l.7 .8M355.1 174.6l-.7 .2"/>
<path d="M355.1 174.6v.8M355.1 175.4l.8 .8-.7 .4M355.1 175.4l-.6 .4M355.8 175.4l.2 .6-.1 .4M355.8 175.4l.1 1M355.9 176.4a.42 .42 0 0 1-.7 .2M355.9 176.4l-.7 .2M355.9 163.1l-1.5 .8M356.8 178.5l-.2 4.1M359 178.2l.1 3.1-.3 3M361.9 167.7a2.02 2.02 0 0 1 1-2 2.02 2.02 0 0 1 2.3 .3 7 7 0 0 1 3.2 6.4 1.86 1.86 0 0 1-1.1 1.6 1.86 1.86 0 0 1-2-.3M362.9 165.8a2.62 2.62 0 0 1 3.6 .2 6.9 6.9 0 0 1 2.6 6 2.39 2.39 0 0 1-1.6 1.8"/>
<path d="M363.6 166.9l-9.2 4.3M363.7 167l.6-.2a4.5 4.5 0 0 1 3 5.2l-.4 .5-8.3 6M367.9 173.6l2 3.1M369.1 172.2l2.3 3.5a1.41 1.41 0 0 1 0 1.9 1.45 1.45 0 0 1-1.5-.9M371.5 175.8l-1.6 .9M383.2 160.7l-.9 .5M383.2 160.7v.3M383.2 161l-.9 .5M383.3 160.6l-.1 .4M383.3 160.6h.1M383.3 160.6l-.1 .1M77.5 183.6l.1 .2 .2 .2"/>
<path d="M77.5 190.4a1.35 1.35 0 0 0 1.1 1.2M77.5 188a4.3 4.3 0 0 0 1.1 2.8M77.5 188.7a4.3 4.3 0 0 0 1.1 2.8M77.5 182.9l.3 .3M77.5 183.6l.3 .3M77.5 190.4l.3 .3M77.5 189.4v1M77.5 189.4h.1M77.5 182.9v.7M77.5 187.7v1M77.6 189.3l-.1 .1M77.8 187.9a4.4 4.4 0 0 0 1 2.7"/>
<path d="M77.8 187.9l-.3 .1M77.8 182.8l.1 .1M77.8 182.8l-.3 .1M77.8 190.7a1.23 1.23 0 0 0 .8 .8M77.8 187.6l-.2 .2-.1 .2M77.8 190.3l.1 .3M77.8 190.3l-.3 .1M77.8 187.6l.1 .1M77.8 183.9v.1M77.8 184l1.7 .3M77.8 183.2v.7M77.8 190.2v.1"/>
<path d="M77.8 183.2l3.8 .8M77.8 183.9l1.8 .4M77.8 190.3h.1M77.9 187.7l-.1 .2M77.9 182.9l-.1 .3M77.9 190.6l-.1 .1M77.9 182.9l3.8 .8M77.9 190.6h.1M78.6 191.5l.4 .2M78.6 190.8l.4 .2M78.6 191.5l.4 .1M78.6 186.8a1.32 1.32 0 0 0-1.1 .9"/>
<path d="M78.6 186.8v.7M78.6 190.8v.7M78.6 180.1a4.2 4.2 0 0 0-1.1 2.8M78.6 180.1h.2M78.7 186.6a1.74 1.74 0 0 0-1.2 1.1M78.7 186.6l-.1 .2M78.8 190.6h.2M78.8 190.6l-.2 .2M78.8 180.1a4.4 4.4 0 0 0-1 2.7M79 186.5l-.3 .1M79 190.6v.4M79 180l-.2 .1"/>
<path d="M79 180a5.8 5.8 0 0 1 3.2 .9M79 186.7l-.4 .1M79 186.5h.1M79 191.6v.1M79 186.5v.2M79 186.7v.7M79 191v.6M79 186.5h.3M79 186.7h.3M79.6 184.2a1.04 1.04 0 0 0-.3 1.1v1.8l.2 .2M79.6 184.2v3.1M79.6 184.2h2"/>
<path d="M81.6 183.7v3.2M81.6 186.9h.2M81.6 186.9l-3.8 .7M81.6 191.2l1.9 .9M81.8 186.9l1.6 .6M81.8 186.9l-3.9 .8M82 191.3l-1.8 .3M82.2 189.7a5.8 5.8 0 0 1-3.2 .9M82.2 189.7l.1 .3M82.2 180.9a2.67 2.67 0 0 1 1.2 1.9M82.3 190.7v.1a6.6 6.6 0 0 1-3.3 .9M82.3 190a5.7 5.7 0 0 1-3.3 1"/>
<path d="M82.3 190.7a6.5 6.5 0 0 1-3.3 .9M82.3 180.8a3.4 3.4 0 0 1 1.3 1.9M82.3 180.8l-.1 .1M82.3 190v.7M83.4 187.7a2.6 2.6 0 0 1-1.2 2M83.4 187.7h.2a2.44 2.44 0 0 1-1.3 2.3M83.4 187.5v.2M83.4 187.5l.1 .1M83.5 187.6l.1 .1a2.83 2.83 0 0 1-1.3 3M83.5 182.8v4.8M83.5 189.4v2.7M83.5 182.8l-1.9 .9"/>
<path d="M83.5 192.1l.2 .1M83.7 182.7v6.2M83.7 188.9v3.3M83.7 188.9h-.1M83.7 182.7l.2 .1M83.7 182.7l-.2 .1M83.9 190.5v3.2h1M83.9 188.8l-.2 .1M83.9 192l-.2 .2M83.9 190.5h1M84.9 181.1h-1v9.4M97.6 181.1h1v9.4"/>
<path d="M97.6 190.5h1M98.6 182.6l12.5-1.1v8.5l-12.5-.9M98.6 190.5v3.2h-1M111.1 190.2v3.1l-12.5-1M111.2 188.6v3.2h.1M111.2 188.6h.1M111.3 191.8h.1M111.3 188.6h.1M111.3 183l.1 .1M111.3 188.6v3.2M111.3 183v5.6M111.3 183l-.1 .1v5.5"/>
<path d="M111.4 183.1a2.23 2.23 0 0 1 1.3 2.7v.5a2.09 2.09 0 0 1-1.3 2.3M111.4 188.6v3.2M111.4 183.1v5.5M112.6 187.4l.1 .8a4.9 4.9 0 0 1-.2 2.7l-1.1 .9M198.7 184.4l-3.8-.3a1.6 1.6 0 0 0-1.7 1.5 1.6 1.6 0 0 0 1.4 1.7l4.2 .3M202.1 185.4l.1 1.1M202.1 185.4a1.09 1.09 0 0 0 .1 1.1M202.2 186.5l1.1 .4M202.2 186.5a1.11 1.11 0 0 0 1.1 .4M203 184.7l-.9 .7M203 184.7a1.04 1.04 0 0 0-.9 .7M203 184.7l1 .4"/>
<path d="M203 184.7h.4l.6 .4M204 185.1l.2 1.1M204 185.1l.3 .7-.1 .4M204.2 186.2l-.5 .6-.4 .1M204.2 186.2l-.9 .7M207.3 183.6a42.7 42.7 0 0 0 19.8-9.8 1.57 1.57 0 0 1 1.9 .6 1.57 1.57 0 0 1-.3 2 44.4 44.4 0 0 1-21 10.4M215.9 180.9l2.6 2.3M230.3 192.9l-1.5 3.5a1.6 1.6 0 0 0 .9 2.1 1.6 1.6 0 0 0 2.1-.8l1.5-4M231.9 189.5l.9 .7M231.9 189.5l.5 .6 .4 .1M232.1 188.4l-.2 1.1M232.1 188.4a1.09 1.09 0 0 0-.2 1.1"/>
<path d="M232.2 184.5a42.7 42.7 0 0 0-3.3-21.9 1.58 1.58 0 0 1 1.2-1.7 1.58 1.58 0 0 1 1.9 1 43.9 43.9 0 0 1 3.3 23.1M233.2 188l.8 .7M233.2 188a1.05 1.05 0 0 1 .8 .7M233.2 188a1.11 1.11 0 0 0-1.1 .4M233.2 188l-1.1 .4M233.9 189.8a1.11 1.11 0 0 1-1.1 .4M233.9 189.8l-1.1 .4M234 188.7l-.1 1.1M234 188.7a1.09 1.09 0 0 1-.1 1.1M345.3 188.8a4.5 4.5 0 0 0-3-4.7 1.31 1.31 0 0 0-1.4 1.7 4.6 4.6 0 0 0 3.1 4.1l.7-.1M345.5 188.5l1-.2a5.8 5.8 0 0 1 4.1 5.7l-.2 1.1-.7 .8-.9 .2a5.9 5.9 0 0 1-4.2-5.6l.2-1.2zM345.6 188.5l9.3-4.2 .7-.2a4.4 4.4 0 0 1 3 5.2l-.4 .5-8.4 6"/>
<path d="M345.7 192.8l.3 .7 .3 .2M345.7 192.8l.6 .9M345.7 191.7a1.61 1.61 0 0 1 1.7 1.9l-.1 .4a.84 .84 0 0 1-1.3-.3 1.55 1.55 0 0 1-.3-2zM345.8 191.9a.57 .57 0 0 1 .8 .1M345.8 191.9l-.2 .5 .1 .4M345.8 191.9l.8 .1M345.8 191.9l-.1 .9M345.9 190a1.59 1.59 0 0 1 2.3 .7 3.5 3.5 0 0 1 1 3.5l-.2 .4a2.69 2.69 0 0 1-3.6-2 2.7 2.7 0 0 1 .5-2.6zM346.3 189.8h.1a2.41 2.41 0 0 1 2.4 1.4 2.85 2.85 0 0 1 .3 3.3l-.1 .1a2.76 2.76 0 0 0-.3-3.4 2.63 2.63 0 0 0-2.4-1.4zM346.3 193.7l.3 .2 .5-.1M346.3 193.7l.8 .1M346.3 192.4l.7 1"/>
<path d="M346.3 192.4l-.6 .4M346.4 192l-.1 .4M346.6 192l.6 1M347 193.4h.2M347 193.4l-.7 .3M347.2 193v.5l-.1 .3M347.2 193l-.1 .8M353.2 185a1.97 1.97 0 0 1 1-2 1.97 1.97 0 0 1 2.2 .3 7.1 7.1 0 0 1 3.3 6.4 1.92 1.92 0 0 1-3.1 1.3M354.1 183.1a2.71 2.71 0 0 1 3.7 .2 7 7 0 0 1 2.6 6 2.28 2.28 0 0 1-1.6 1.8M357.2 191.2l-.9 2-.2 .3a1.33 1.33 0 0 1-1.6-1M358.9 183.9l-.3 .1M366.7 186.4a1.77 1.77 0 0 1 2.5 .5 4.4 4.4 0 0 1 1.4 4.3 1.37 1.37 0 0 1-2.2 .3 4.4 4.4 0 0 1-1.9-4.7z"/>
<path d="M371.8 193.8l-4.5 2.6"/>
<circle cx="207" cy="136.3" r="3.2"/>
<circle cx="197" cy="156.4" r="4.7"/>
<circle cx="197" cy="156.4" r="1.38"/>
<circle cx="197" cy="156.4" r="2.77"/>
<circle cx="197" cy="156.4" r="4.2"/>
<circle cx="223.1" cy="141.5" r="4.2"/>
<circle cx="223.1" cy="141.5" r="4.7"/>
<circle cx="223.1" cy="141.5" r="2.78"/>
<circle cx="223.1" cy="141.5" r="1.38"/>
<circle cx="223.1" cy="141.5" r="2.77"/>
<circle cx="245.3" cy="144.8" r="3.2"/>
<circle cx="187.1" cy="170.1" r="3.2"/>
<circle cx="220.3" cy="166.9" r="2.21"/>
<circle cx="220.3" cy="166.9" r="38.1"/>
<circle cx="220.3" cy="166.9" r="1.19"/>
<circle cx="220.3" cy="166.9" r="2.77"/>
<circle cx="220.3" cy="166.9" r="2.16"/>
<circle cx="245.3" cy="161.7" r="1.39"/>
<circle cx="245.3" cy="161.7" r="4.3"/>
<circle cx="245.3" cy="161.7" r="2.77"/>
<circle cx="245.3" cy="161.7" r="4.7"/>
<circle cx="203.1" cy="185.8" r="4.2"/>
<circle cx="203.1" cy="185.8" r="2.77"/>
<circle cx="203.1" cy="185.8" r="1.39"/>
<circle cx="203.1" cy="185.8" r="4.7"/>
<circle cx="213.1" cy="199.5" r="3.2"/>
<circle cx="233" cy="189.1" r="1.39"/>
<circle cx="233" cy="189.1" r="4.7"/>
<circle cx="233" cy="189.1" r="2.78"/>
<circle cx="233" cy="189.1" r="2.77"/>
<circle cx="233" cy="189.1" r="4.2"/>
<circle cx="249" cy="183.8" r="3.2"/>
</g>
<g fill="none" stroke="#000" stroke-width=".2">
<path d="M241.2 10h168.8v68.2h-168.8zM267.1 10v68.2M313.9 10v68.2M388.5 10v68.2M241.2 20.2h168.8M241.2 27.6h168.8M241.2 34.9h168.8M241.2 42.2h168.8M241.2 49.6h168.8M241.2 59.8h168.8M148.9 64.1l-63 64.7M241.2 67.1h168.8"/>
<path d="M148.1 100.2l-50.5 28.6M53.8 130.9l24 7.1M74.8 136.5l3 1.5-3.3-.5zM87.8 126.1l.7 .7-2.6 2zM97.6 128.8l2.6-2.1 .5 .9zM155.9 134.7l64.1 30.9M147.1 166l-48.6 15.1M217.2 163.7l2.8 1.9-3.2-1zM98.5 181.1l3-1.4 .3 1zM105 192.9l3.2 .7-.4 1zM105 192.9l42.3 17.5M112.7 185.7l3.3-.8 .1 1z"/>
<path d="M147 182l-34.3 3.7"/>
<circle cx="152.3" cy="60.7" r="4.8"/>
<circle cx="152.3" cy="97.8" r="4.8"/>
<circle cx="49.2" cy="129.6" r="4.8"/>
<circle cx="151.5" cy="132.6" r="4.8"/>
<circle cx="151.8" cy="164.5" r="4.8"/>
<circle cx="151.8" cy="181.5" r="4.8"/>
<circle cx="151.8" cy="212.2" r="4.8"/>
</g>
<g fill="none" stroke="#c0c0c0" stroke-width=".35">
<path d="M65 5v5M115 5v5M165 5v5M215 5v10M265 5v5M315 5v5M365 5v5M15 48.5h5M410 48.5h5M15 98.5h5M410 98.5h5M15 148.5h10"/>
<path d="M405 148.5h10M15 198.5h5M410 198.5h5M15 248.5h5M410 248.5h5M65 287v5M115 287v5M165 287v5M215 282v10M265 287v5M315 287v5M365 287v5"/>
</g>
<g fill="none" stroke="#c0c0c0" stroke-width=".5">
<path d="M263.8 231.8v17M310.6 231.8v38.2M328.8 231.8v55.2M328.8 238.2h81.2M380.8 231.8v6.4M410 231.8h-180v55.2M230 248.8h180M230 257.3h98.8M230 253h98.8M237.8 248.8v38.2M257 248.8v38.2M274.4 248.8v38.2"/>
<path d="M284.6 248.8v38.2M295 248.8v17M230 265.8h98.8M230 261.5h98.8M230 278.5h54.6M230 274.3h54.6M230 270h180M397 278.5h13M397 270v12.8M230 282.8h180M373 282.8v4.2"/>
</g>
<path d="M15 5h400v287h-400zM20 10h390v277h-390z" fill="none" stroke="#c0c0c0" stroke-width=".7"/>
<path d="M217.2 163.7l2.8 1.9-3.2-1zM87.8 126.1l.7 .7-2.6 2zM97.6 128.8l2.6-2.1 .5 .9zM112.7 185.7l3.3-.8 .1 1zM98.5 181.1l3-1.4 .3 1zM105 192.9l3.2 .7-.4 1zM74.8 136.5l3 1.5-3.3-.5z" fill="#000"/>
<g font-size="8.5">
<text x="345.2" y="259.3">Assemblage</text>
<text x="353.4" y="267.4">mandrin</text>
<text x="337.6" y="279.7">CNC001-2210</text>
</g>
<g font-size="5.3">
<text x="41" y="9.5">8</text>
<text x="88.5" y="9.5">7</text>
<text x="138.5" y="9.5">6</text>
<text x="188.5" y="9.5">5</text>
<text x="238.5" y="9.5">4</text>
<text x="288.5" y="9.5">3</text>
<text x="338.5" y="9.5">2</text>
<text x="386" y="9.5">1</text>
<text x="16.2" y="31.3">F</text>
<text x="411.2" y="31.3">F</text>
<text x="16.1" y="75.5">E</text>
<text x="411.1" y="75.5">E</text>
<text x="15.5" y="125.5">D</text>
<text x="410.5" y="125.5">D</text>
<text x="15.4" y="175.5">C</text>
<text x="410.4" y="175.5">C</text>
<text x="16" y="225.5">B</text>
<text x="411" y="225.5">B</text>
<text x="15.5" y="269.8">A</text>
<text x="410.5" y="269.8">A</text>
<text x="41" y="291.5">8</text>
<text x="88.5" y="291.5">7</text>
<text x="138.5" y="291.5">6</text>
<text x="188.5" y="291.5">5</text>
<text x="238.5" y="291.5">4</text>
<text x="288.5" y="291.5">3</text>
<text x="338.5" y="291.5">2</text>
<text x="386" y="291.5">1</text>
</g>
<g font-size="4.7">
<text x="250.3" y="14.5">No.</text>
<text x="269.9" y="16.8">NUMERO DE PIECE</text>
<text x="336.6" y="16.8">DESCRIPTION</text>
<text x="395" y="16.8">QTE</text>
<text x="245.3" y="19.1">ARTICLE</text>
<text x="252.9" y="25.6">1</text>
<text x="267.6" y="25.6">CNC001-2211</text>
<text x="329.1" y="25.6">Chuck cote moteur</text>
<text x="398" y="25.6">1</text>
<text x="252.9" y="32.9">2</text>
<text x="267.6" y="32.9">CNC001-2212</text>
<text x="331.5" y="32.9">Chuck cote verre</text>
<text x="398" y="32.9">1</text>
<text x="252.9" y="40.2">3</text>
<text x="267.6" y="40.2">91306A716</text>
<text x="317.4" y="40.2">Button Head Hex Drive Screws</text>
<text x="398" y="40.2">5</text>
<text x="252.9" y="47.6">4</text>
<text x="267.6" y="47.6">93960A120</text>
<text x="318.8" y="47.6">Chrome-Plated Steel Washer</text>
<text x="396.7" y="47.6">10</text>
<text x="252.9" y="56.3">5</text>
<text x="267.6" y="54.1">Bouchon</text>
<text x="267.6" y="58.6">caoutchouc</text>
<text x="398" y="56.3">5</text>
<text x="151" y="62.4">1</text>
<text x="252.9" y="64.7">6</text>
<text x="267.6" y="64.7">90866A029</text>
<text x="321.6" y="64.7">Zinc-Plated Steel Wing Nut</text>
<text x="398" y="64.7">5</text>
<text x="318.1" y="71.6">Zinc-Plated Alloy Steel Socket</text>
<text x="252.9" y="73.9">7</text>
<text x="267.6" y="73.9">90128A245</text>
<text x="337.5" y="76.1">Head Screw</text>
<text x="398" y="73.9">1</text>
<text x="151" y="99.5">2</text>
<text x="47.9" y="131.3">6</text>
<text x="150.3" y="134.3">7</text>
<text x="150.5" y="166.2">4</text>
<text x="150.5" y="183.2">3</text>
<text x="150.5" y="213.9">5</text>
</g>
<text font-size="3.9" x="400.9" y="275.5">A3</text>
<g font-size="2">
<text x="230.6" y="234.6">SAUF INDICATION CONTRAIRE:</text>
<text x="230.6" y="237.1">LES COTES SONT EN MILLIMETRES</text>
<text x="230.6" y="239.6">ETAT DE SURFACE:</text>
<text x="264.4" y="234.6">FINITION:</text>
<text x="311.3" y="234.5">CASSER LES</text>
<text x="311.3" y="237">ANGLES VIFS</text>
<text x="342.6" y="236">NE PAS CHANGER L'ECHELLE</text>
<text x="383.3" y="236.2">REVISION</text>
<text x="230.6" y="242.1">TOLERANCES:</text>
<text x="232.2" y="244.6">LINEAIRES:</text>
<text x="232.2" y="247.1">ANGULAIRES:</text>
<text x="244.3" y="252">NOM</text>
<text x="260" y="251.9">SIGNATURE</text>
<text x="277.2" y="251.9">DATE</text>
<text x="330" y="251.9">TITRE:</text>
<text x="230.2" y="256.1">AUTEUR</text>
<text x="230.4" y="260.3">VERIF.</text>
<text x="230.4" y="264.4">APPR.</text>
<text x="230.5" y="268.8">FAB.</text>
<text x="230.7" y="273.1">QUAL.</text>
<text x="285.7" y="272.5">MATERIAU:</text>
<text x="329.6" y="272.5">No. DE PLAN</text>
<text x="285.6" y="285.5">MASSE:</text>
<text x="330.1" y="285.6">ECHELLE:1:2</text>
<text x="374.5" y="285.6">FEUILLE 1 SUR 1</text>
</g>
</svg>
